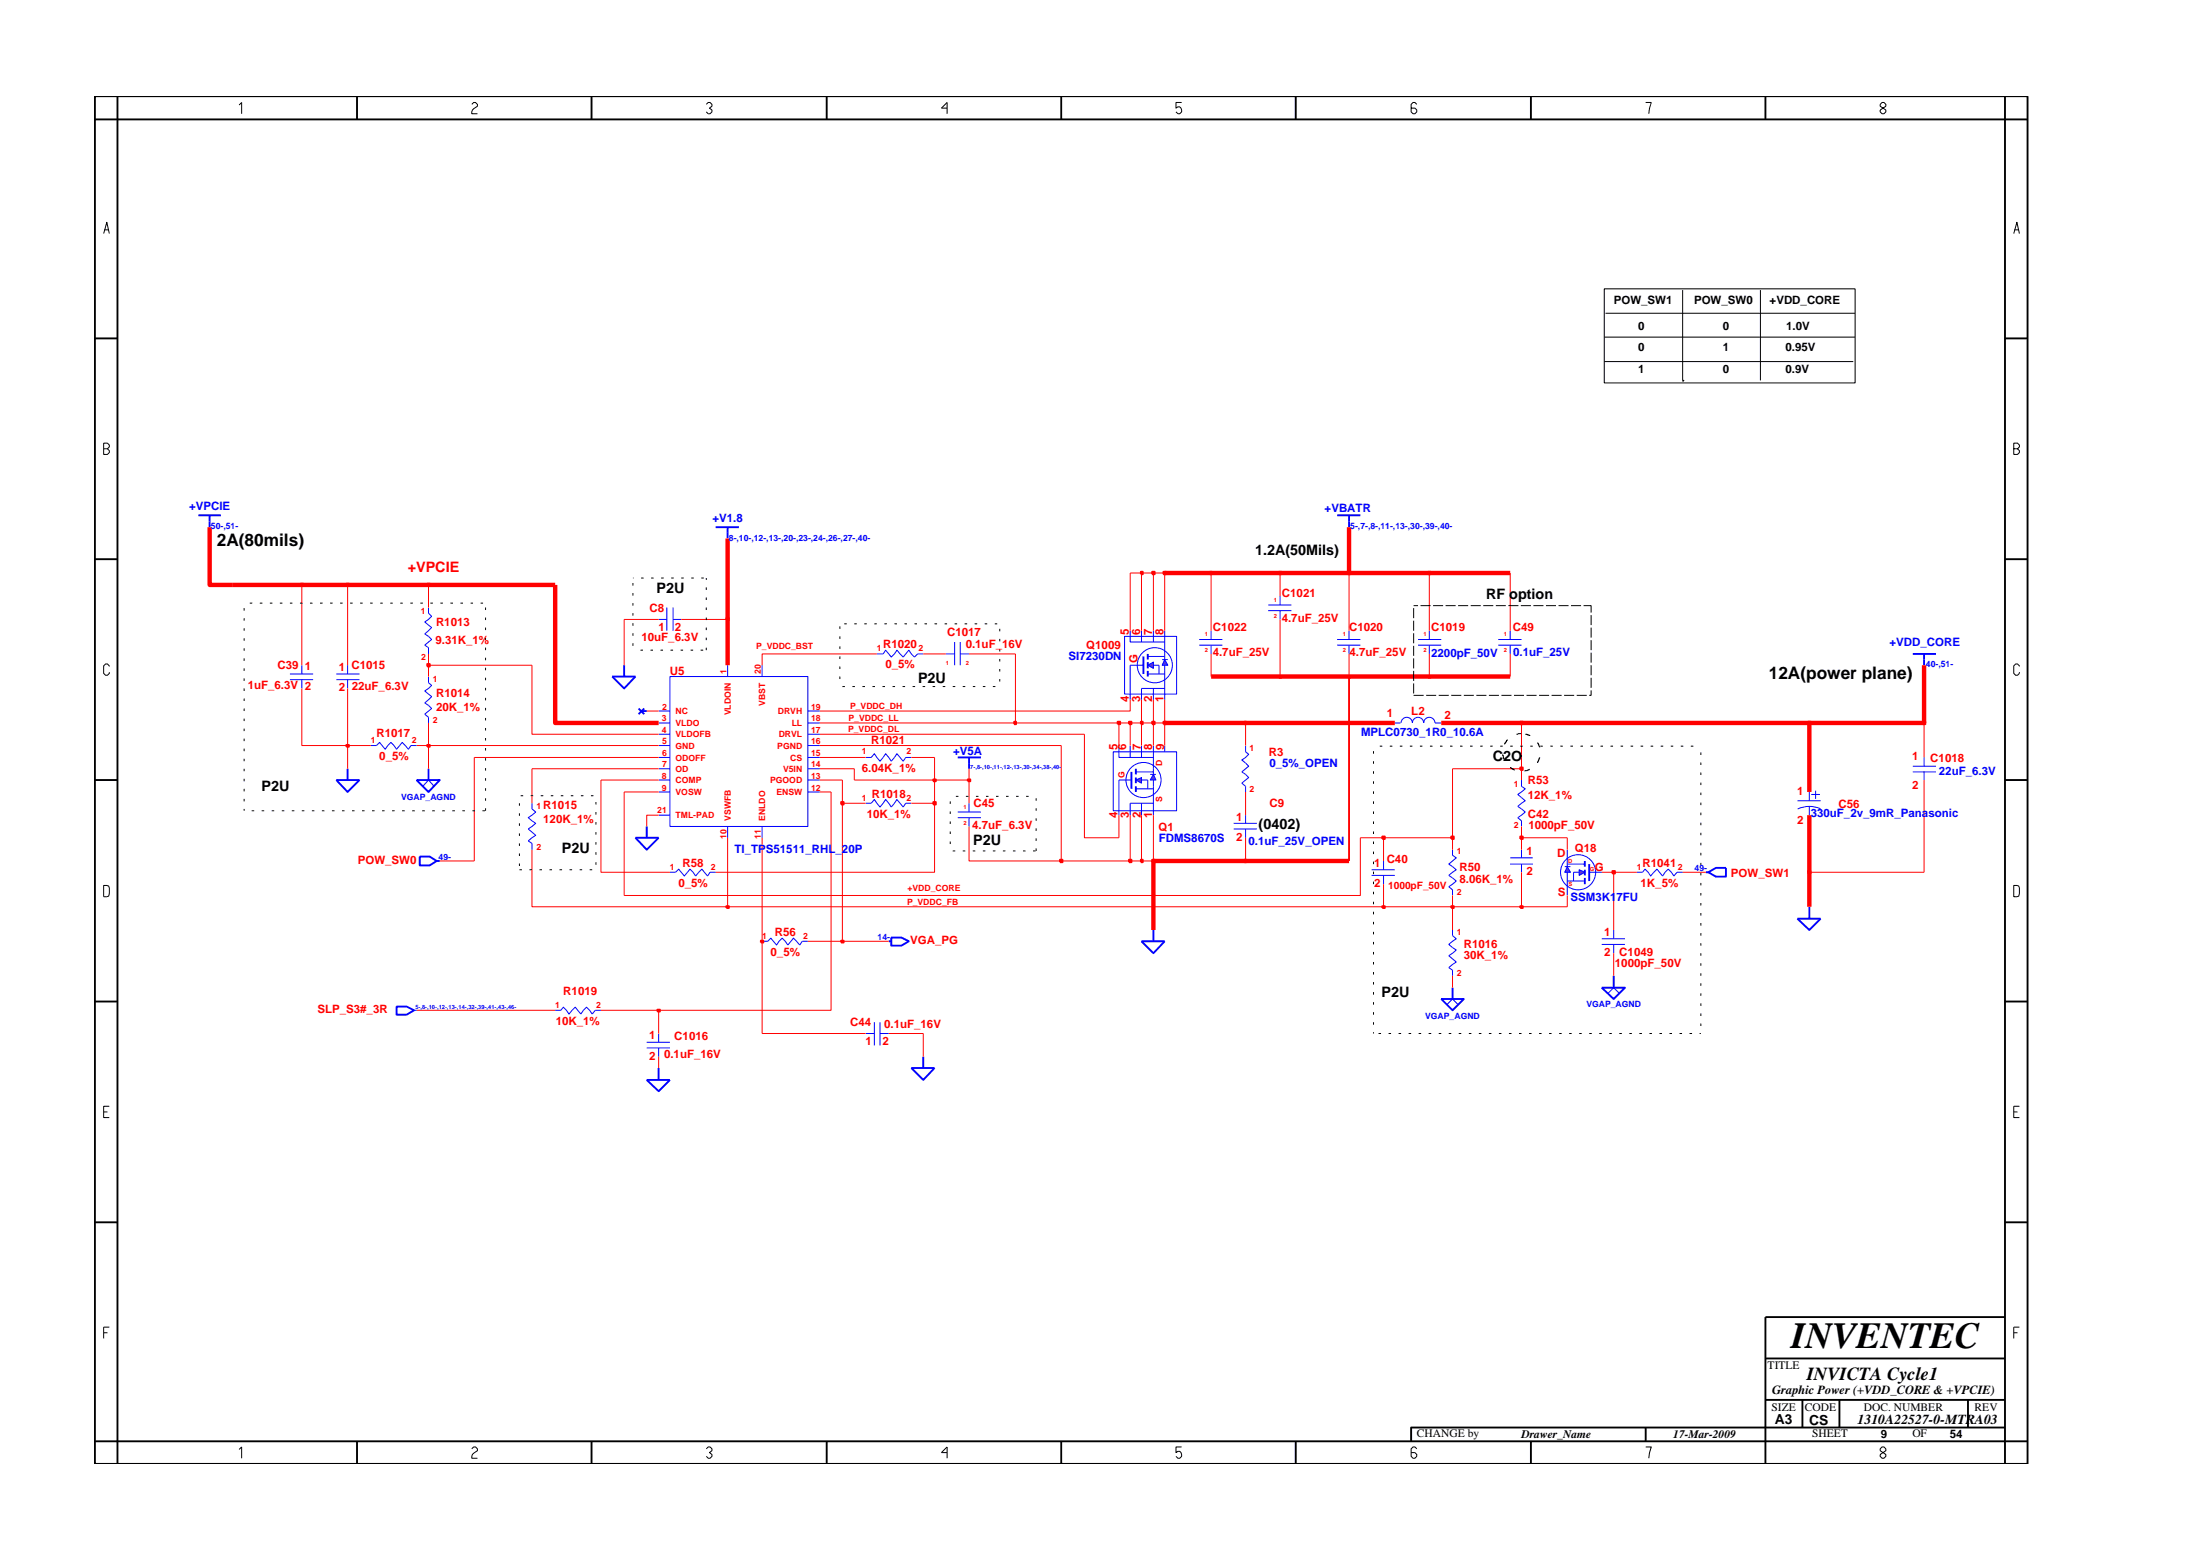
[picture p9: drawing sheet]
<svg xmlns="http://www.w3.org/2000/svg" width="297mm" height="210mm" viewBox="0 0 297 210" stroke-linecap="round" stroke-linejoin="round" font-family="sans-serif">
<g fill="none" stroke="#00f" stroke-width=".25">
<path d="M96.6 71.1h3.2M98.2 71.1v1.6M82.7 91.3h3.1l-1.5 1.6zM84.3 89.8v1.5M86.2 95.6l.8 .8M86.6 96h.7M87 95.6l-.8 .8M45.4 105.3h3.1l-1.6 1.6zM46.9 103.7v1.6M85.8 113.1h3.1l-1.6 1.6zM87.3 111.5v1.6M129.3 102.2h3.1"/>
<path d="M130.8 102.2v1.5M214.6 116.6v2.3M154.1 127h3.2l-1.6 1.6zM155.7 125.5v1.5M194.6 134.8h3l-1.5 1.5zM196.1 133.3v1.5"/>
</g>
<g fill="none" stroke="#00f" stroke-width=".14">
<path d="M39.1 91.7h3.2M39.1 91h3.2M40.8 89.8v1.2M40.8 91.7v1.2M45.4 91h3.1M45.4 91.7h3.1M46.9 89.8v1.2M46.9 91.7v1.2M188.3 97.6h.8M189.2 97.6a.76 .76 0 0 1 .7-.8 .76 .76 0 0 1 .8 .8 .76 .76 0 0 1 .8-.8 .76 .76 0 0 1 .7 .8 .76 .76 0 0 1 .8-.8 .76 .76 0 0 1 .7 .8h.9M50.1 100.6h.7l.5-.4 .7 .9 .8-.9 .7 .9 .8-.9 .8 .9 .4-.5h.7M71.8 108.4v.8l.5 .4-1 .7 1 .8-1 .8 1 .8-1 .8 .5 .3v.9"/>
<path d="M166.6 111.9h3.1M166.6 111.1h3.1M168.2 110v1.1M168.2 111.9v1.2M196.1 114.7v.7l.5 .4-1 .8 1 .8-1 .7 1 .8-1 .8 .5 .4v.7M203.9 115.8h3.1M203.9 116.6h3.1M205.4 105.3v.8l.5 .4-1 .7 1 .9-1 .7 1 .8-1 .7 .5 .5v.7M205.4 114.7v1.1M205.4 116.6v1.1M214.6 117.7h1.7M195.4 135.6l.7-.8 .8 .8"/>
</g>
<path d="M211.6 117l.4 .7h-.7z" fill="#3c3cc8"/>
<path d="M211.3 117h.7M211.6 117l.4 .7h-.7z" fill="none" stroke="#00f" stroke-width=".14"/>
<path d="M213.2 117.4l.8 .3-.8 .4z" fill="#3c3cc8"/>
<g fill="none" stroke="#00f" stroke-width=".14">
<path d="M88.9 97.6h1.6M88.9 96h1.6M88.9 99.1h1.6M90.5 91.3h18.6v20.2h-18.6zM98.2 89.8v1.5M102.9 89.8v1.5M109.1 97.6h1.6M109.1 96h1.6M109.1 99.1h1.6M152.6 89.8h1.8M180.5 87.1h3.2M180.5 86.3h3.2"/>
<path d="M182.1 85.1v1.2M182.1 87.1v1.2M88.9 100.6h1.6M88.9 103.7h1.6M88.9 106.9h1.6M88.9 102.2h1.6M88.9 105.3h1.6M88.9 110h1.6M98.2 111.5v1.6M102.9 111.5v1.6M109.1 100.6h1.6M109.1 103.7h1.6"/>
<path d="M109.1 106.9h1.6M109.1 102.2h1.6M109.1 105.3h1.6M116.9 108.4h.7l.5-.5 .7 1 .8-1 .7 1 .8-1 .8 1 .4-.5h.7M129.3 109.6h3.1M129.3 110.3h3.1M130.8 108.4v1.2M130.8 110.3v1.2M211.6 116.6h2.4M211.6 114.7v2.3M211.6 117.7v3.1M211.6 118.9h2.4"/>
<path d="M213.2 117.7h-.7v1.2M213.2 117.4l.8 .3-.8 .4zM221 117.7h.8l.3-.4 .8 .9 .8-.9 .8 .9 .7-.9 .8 .9 .4-.5h.8M242.7 108.1h3.1M244.3 106.9v1.2M244.3 108.8v1.2M244.5 107.2h1.2M245.1 106.7v1.1M245.8 109.1a3.7 3.7 0 0 0-3.1 .1M55.9 136.3h.3M88.9 139.5v1.2M116.9 139.5h1.2"/>
<path d="M118.1 138v3.1M118.8 139.5h1.2M118.8 138v3.1M216.3 127.5h3.1M216.3 126.7h3.1M217.1 134.1l.8-.8 .7 .8M217.9 125.5v1.2M217.9 127.5v1.1M87.3 141.4h3.2M87.3 140.7h3.2M88.9 141.4v1.2"/>
<circle cx="213.1" cy="117.7" r="2.37"/>
</g>
<g fill="none" stroke="#00f" stroke-width=".25">
<path d="M180.5 69.5h3.2M182.1 69.5v1.6M154.4 88.6v2.4M258.3 88.3h3.1M259.8 88.3v1.5M56.7 115.6h1.3l1 .6-1 .6h-1.3zM59 116.2h.4M214 116.2v.8M214 117.4v.7M214 118.5v.8M53.5 135.8h1.4l1 .5-1 .6h-1.4zM216.3 133.3h3.1l-1.5 1.5z"/>
<path d="M217.9 131.7v1.6M87.3 145.7h3.2l-1.6 1.6zM88.9 144.1v1.6M123 144.1h3.2l-1.5 1.6zM124.7 142.6v1.5"/>
</g>
<path d="M157.3 89l.4 .8h-.8z" fill="#3c3cc8"/>
<path d="M156.9 89h.8M157.3 89l.4 .8h-.8z" fill="none" stroke="#00f" stroke-width=".14"/>
<path d="M155 89.8l.7-.4v.8z" fill="#3c3cc8"/>
<g fill="none" stroke="#00f" stroke-width=".14">
<path d="M57.9 82v.7l.4 .5-1 .7 1 .8-1 .8 1 .8-1 .8 .6 .3v.9M127.7 88.3h1.2M128.9 86.6v3.2M129.7 88.3h1.1M129.7 86.6v3.2M151.8 85.9h7.1v7.8h-7.1zM152.6 89.8v4.6M152.6 85.1v1.5h4.7M154.1 85.1v1.5M155 89.8l.7-.4v.8zM155 91h2.3M155 88.6h2.3"/>
<path d="M155.7 89.8h.8v1.2M155.7 85.1v1.5M155.7 92.9v1.5M157.3 89.8v4.6M157.3 85.1v3.9M157.3 92.9h-3.2v1.5M161.9 87.1h3.1M161.9 86.3h3.1M163.5 85.1v1.2M163.5 87.1v1.2M171.2 82.4h3.2M171.2 81.6h3.2"/>
<path d="M172.8 80.5v1.1M172.8 82.4v1.2M57.1 106.1l.8-.8 .7 .8M90.5 117.7h.7l.4-.4 .8 .9 .8-.9 .7 .9 .9-.9 .7 .9 .4-.5h.7M116.9 102.2h.7l.5-.5 .7 1 .8-1 .7 1 .8-1 .8 1 .4-.5h.7M151.1 105.3h1.7M258.3 103.4h3.1M258.3 104.2h3.1M259.8 102.2v1.2M259.8 104.2v1.1M75 136.3h.7l.4-.4 .7 .9 .9-.9 .7 .9 .8-.9 .8 .9 .4-.5h.7M102.9 127h.8l.4-.4 .7 .9 .8-.9 .8 .9 .7-.9 .9 .9 .3-.5h.8"/>
<circle cx="155.9" cy="89.8" r="2.37"/>
</g>
<path d="M155 88.3v.7M155 89.4v.8M155 90.5v.8M56.2 105.3h3.2l-1.5 1.6zM57.9 103.7v1.6M152.8 104.2v2.3" fill="none" stroke="#00f" stroke-width=".25"/>
<path d="M155.7 104.5l.4 .8h-.8z" fill="#3c3cc8"/>
<path d="M155.3 104.5h.8M155.7 104.5l.4 .8h-.8z" fill="none" stroke="#00f" stroke-width=".14"/>
<path d="M153.4 105.3l.7-.4v.8z" fill="#3c3cc8"/>
<g fill="none" stroke="#00f" stroke-width=".14">
<path d="M57.9 91.3v.8l.4 .4-1 .7 1 .8-1 .9 1 .7-1 .8 .6 .4v.8M88.9 83.6h1.1M90 82v3.1M90.9 83.6h1.1M90.9 82v3.1M118.4 88.3h.8l.4-.6 .7 1 .8-1 .8 1 .8-1 .8 1 .4-.4h.8M191.5 86.3h3.1M191.5 87.1h3.1M193 85.1v1.2M193 87.1v1.2M202.3 87.1h3.1M202.3 86.3h3.1"/>
<path d="M203.9 85.1v1.2M203.9 87.1v1.2M150.3 101.5h8.6v7.9h-8.6zM151.1 105.3v4.7M151.1 100.6v1.6h4.6M152.6 100.6v1.6M153.4 105.3l.7-.4v.8zM153.4 106.5h2.3M153.4 104.2h2.3M154.1 105.3h.9v1.2M154.1 100.6v1.6M154.1 108.4v1.6"/>
<path d="M155.7 108.4h-3.1v1.6M155.7 100.6v3.9M155.7 105.3v4.7M157.3 100.6v.9M168.2 100.6v.9l.4 .3-.9 .8 .9 .8-.9 .8 .9 .7-.9 .8 .5 .4v.8M185.2 118.1h3.1M185.2 117.4h3.1M186.8 116.2v1.2M186.8 118.1v1.2M196.1 125.5v.8l.5 .4-1 .8 1 .7-1 .8 1 .8-1 .8 .5 .3v.8"/>
<circle cx="154.4" cy="105.3" r="2.37"/>
</g>
<path d="M26.8 69.5h3M28.3 69.5v1.6M153.4 103.7v.8M153.4 104.9v.8M153.4 106.1v.8M230.3 117.7h.4M230.7 117.7l1-.6h1.3v1.2h-1.3zM120 127h.3M120.3 126.5h1.4l1 .5-1 .6h-1.4zM242.7 124h3.1l-1.5 1.5zM244.3 122.4v1.6" fill="none" stroke="#00f" stroke-width=".25"/>
<path d="M56.2 136.3h18.8M81.1 136.3h7.8v3.2M102.9 127v12.5h14M120 139.5h4.7v3.1M88.9 142.6v1.5" fill="none" stroke="#f00" stroke-width=".14"/>
<path d="M88.8 136.3h.3v.2h-.3z" fill="#8e2323"/>
<path d="M88.8 136.3h.3v.2h-.3z" fill="none" stroke="#f00" stroke-width=".25"/>
<path d="M112.2 106.9v29.4h-23.3M196.1 131.7v1.6M217.9 128.6v3.1" fill="none" stroke="#f00" stroke-width=".14"/>
<path d="M102.7 126.9h.4v.3h-.4z" fill="#8e2323"/>
<path d="M102.7 126.9h.4v.3h-.4z" fill="none" stroke="#f00" stroke-width=".25"/>
<path d="M102.9 113.1v13.9M109.1 127h4.6" fill="none" stroke="#f00" stroke-width=".14"/>
<path d="M113.6 126.9h.3v.3h-.3z" fill="#8e2323"/>
<path d="M113.6 126.9h.3v.3h-.3z" fill="none" stroke="#f00" stroke-width=".25"/>
<path d="M71.8 114.7v7.7h26.4M113.7 108.4v18.6h6.3M217.9 117.7v7.8M196.1 122.4v3.1" fill="none" stroke="#f00" stroke-width=".14"/>
<path d="M155.7 116.2v9.3" fill="none" stroke="#f00" stroke-width=".59"/>
<path d="M98.1 122.3h.3v.2h-.3z" fill="#8e2323"/>
<path d="M98.1 122.3h.3v.2h-.3z" fill="none" stroke="#f00" stroke-width=".25"/>
<path d="M98.2 113.1v9.3h88.6" fill="none" stroke="#f00" stroke-width=".14"/>
<path d="M186.6 122.3h.4v.2h-.4z" fill="#8e2323"/>
<path d="M186.6 122.3h.4v.2h-.4z" fill="none" stroke="#f00" stroke-width=".25"/>
<path d="M186.8 119.3v3.1h9.3" fill="none" stroke="#f00" stroke-width=".14"/>
<path d="M195.9 122.3h.4v.2h-.4z" fill="#8e2323"/>
<path d="M195.9 122.3h.4v.2h-.4z" fill="none" stroke="#f00" stroke-width=".25"/>
<path d="M196.1 120.8v1.6h9.3" fill="none" stroke="#f00" stroke-width=".14"/>
<path d="M205.3 122.3h.3v.2h-.3z" fill="#8e2323"/>
<path d="M205.3 122.3h.3v.2h-.3z" fill="none" stroke="#f00" stroke-width=".25"/>
<path d="M81.1 105.3v12.4h9.4M84.3 106.9v13.9h99.4v-7.7M126.2 108.4v9.3h-29.6M205.4 117.7v4.7h6.2v-1.6M216.3 117.7h1.6" fill="none" stroke="#f00" stroke-width=".14"/>
<path d="M244.3 117.7v4.7" fill="none" stroke="#f00" stroke-width=".59"/>
<path d="M217.7 117.5h.3v.4h-.3z" fill="#8e2323"/>
<path d="M217.7 117.5h.3v.4h-.3z" fill="none" stroke="#f00" stroke-width=".25"/>
<path d="M217.9 117.7h3.1M227.2 117.7h3.1" fill="none" stroke="#f00" stroke-width=".14"/>
<path d="M244.1 117.5h.4v.4h-.4z" fill="#8e2323"/>
<path d="M244.1 117.5h.4v.4h-.4z" fill="none" stroke="#f00" stroke-width=".25"/>
<path d="M64 102.2v14h-4.6M130.8 111.5v4.7h12.5M259.8 105.3v12.4h-15.5" fill="none" stroke="#f00" stroke-width=".14"/>
<path d="M244.3 110v7.7" fill="none" stroke="#f00" stroke-width=".59"/>
<path d="M143.1 116h.4v.4h-.4z" fill="#8e2323"/>
<path d="M143.1 116h.4v.4h-.4z" fill="none" stroke="#f00" stroke-width=".25"/>
<path d="M143.3 100.6v15.6h9.3" fill="none" stroke="#f00" stroke-width=".14"/>
<path d="M152.4 116h.4v.4h-.4z" fill="#8e2323"/>
<path d="M152.4 116h.4v.4h-.4z" fill="none" stroke="#f00" stroke-width=".25"/>
<path d="M152.6 110v6.2h1.5" fill="none" stroke="#f00" stroke-width=".14"/>
<path d="M154 116h.3v.4h-.3z" fill="#8e2323"/>
<path d="M154 116h.3v.4h-.3z" fill="none" stroke="#f00" stroke-width=".25"/>
<path d="M154.1 110v6.2h1.6" fill="none" stroke="#f00" stroke-width=".14"/>
<path d="M155.6 116h.3v.4h-.3z" fill="#8e2323"/>
<path d="M155.6 116h.3v.4h-.3z" fill="none" stroke="#f00" stroke-width=".25"/>
<path d="M155.7 116.2h12.5" fill="none" stroke="#f00" stroke-width=".59"/>
<path d="M155.7 110v6.2" fill="none" stroke="#f00" stroke-width=".14"/>
<path d="M168 116h.3v.4h-.3z" fill="#8e2323"/>
<path d="M182.1 91.3v24.9M168 116h.3v.4h-.3z" fill="none" stroke="#f00" stroke-width=".25"/>
<path d="M146.4 99.1v14h4.7v-3.1M168.2 113.1v3.1M183.7 113.1h3.1v3.1M196.1 113.1v1.6M205.4 113.1v1.6M211.6 113.1v1.6" fill="none" stroke="#f00" stroke-width=".14"/>
<path d="M168.2 116.2h13.9" fill="none" stroke="#f00" stroke-width=".59"/>
<path d="M186.6 112.9h.4v.3h-.4z" fill="#8e2323"/>
<path d="M186.6 112.9h.4v.3h-.4z" fill="none" stroke="#f00" stroke-width=".25"/>
<path d="M186.8 113.1h9.3" fill="none" stroke="#f00" stroke-width=".14"/>
<path d="M195.9 112.9h.4v.3h-.4z" fill="#8e2323"/>
<path d="M195.9 112.9h.4v.3h-.4z" fill="none" stroke="#f00" stroke-width=".25"/>
<path d="M196.1 103.7v9.4" fill="none" stroke="#f00" stroke-width=".14"/>
<path d="M205.3 112.9h.3v.3h-.3z" fill="#8e2323"/>
<path d="M205.3 112.9h.3v.3h-.3z" fill="none" stroke="#f00" stroke-width=".25"/>
<path d="M71.8 103.7v4.7M88.9 110h-1.6v1.5M168.2 106.9v3.1M205.4 111.5v1.6h6.2" fill="none" stroke="#f00" stroke-width=".14"/>
<path d="M113.6 108.2h.3v.4h-.3z" fill="#8e2323"/>
<path d="M113.6 108.2h.3v.4h-.3z" fill="none" stroke="#f00" stroke-width=".25"/>
<path d="M113.7 105.3v3.1h3.2M123 108.4h3.2" fill="none" stroke="#f00" stroke-width=".14"/>
<path d="M126 108.2h.4v.4h-.4z" fill="#8e2323"/>
<path d="M126 108.2h.4v.4h-.4z" fill="none" stroke="#f00" stroke-width=".25"/>
<path d="M81.1 105.3h7.8M84.3 106.9h4.6M110.7 106.9h1.5M110.7 105.3h3M115.3 103.7v1.6h10.9v3.1M130.8 105.3v3.1" fill="none" stroke="#f00" stroke-width=".14"/>
<path d="M244.3 97.6v9.3" fill="none" stroke="#f00" stroke-width=".59"/>
<path d="M126 105.2h.4v.2h-.4z" fill="#8e2323"/>
<path d="M126 105.2h.4v.2h-.4z" fill="none" stroke="#f00" stroke-width=".25"/>
<path d="M126.2 102.2v3.1h4.6" fill="none" stroke="#f00" stroke-width=".14"/>
<path d="M130.7 105.2h.3v.2h-.3z" fill="#8e2323"/>
<path d="M130.7 105.2h.3v.2h-.3z" fill="none" stroke="#f00" stroke-width=".25"/>
<path d="M46.9 100.6v3.1M57.9 100.6v3.1M71.8 103.7h17.1M110.7 103.7h4.6M130.8 103.7v1.6M196.1 103.7h9.3v1.6" fill="none" stroke="#f00" stroke-width=".14"/>
<path d="M205.3 103.6h.3v.3h-.3z" fill="#8e2323"/>
<path d="M205.3 103.6h.3v.3h-.3z" fill="none" stroke="#f00" stroke-width=".25"/>
<path d="M40.8 92.9v7.7h6.1M205.4 97.6v6.1M259.8 97.6v4.6M64 102.2h24.9M110.7 102.2h6.2M123 102.2h3.2" fill="none" stroke="#f00" stroke-width=".14"/>
<path d="M46.8 100.5h.3v.3h-.3z" fill="#8e2323"/>
<path d="M46.8 100.5h.3v.3h-.3z" fill="none" stroke="#f00" stroke-width=".25"/>
<path d="M46.9 92.9v7.7h3.2M56.2 100.6h1.7" fill="none" stroke="#f00" stroke-width=".14"/>
<path d="M57.7 100.5h.3v.3h-.3z" fill="#8e2323"/>
<path d="M57.7 100.5h.3v.3h-.3z" fill="none" stroke="#f00" stroke-width=".25"/>
<path d="M57.9 97.6v3h31M71.8 89.8v9.3h17.1M110.7 99.1h35.7M110.7 97.6h26.4M151.1 97.6v3M152.6 97.6v3M154.1 97.6v3M155.7 97.6v3M157.3 97.6v3M168.2 97.6v3M110.7 100.6h32.6" fill="none" stroke="#f00" stroke-width=".14"/>
<path d="M75 78.9v18.7h13.9" fill="none" stroke="#f00" stroke-width=".59"/>
<path d="M136.9 97.4h.3v.3h-.3z" fill="#8e2323"/>
<path d="M136.9 97.4h.3v.3h-.3z" fill="none" stroke="#f00" stroke-width=".25"/>
<path d="M137.1 88.3v9.3h14" fill="none" stroke="#f00" stroke-width=".14"/>
<path d="M150.9 97.4h.3v.3h-.3z" fill="#8e2323"/>
<path d="M150.9 97.4h.3v.3h-.3z" fill="none" stroke="#f00" stroke-width=".25"/>
<path d="M151.1 97.6h1.5" fill="none" stroke="#f00" stroke-width=".14"/>
<path d="M152.4 97.4h.4v.3h-.4z" fill="#8e2323"/>
<path d="M152.4 97.4h.4v.3h-.4z" fill="none" stroke="#f00" stroke-width=".25"/>
<path d="M152.6 97.6h1.5" fill="none" stroke="#f00" stroke-width=".14"/>
<path d="M154 97.4h.3v.3h-.3z" fill="#8e2323"/>
<path d="M154 97.4h.3v.3h-.3z" fill="none" stroke="#f00" stroke-width=".25"/>
<path d="M154.1 94.4v3.2h1.6" fill="none" stroke="#f00" stroke-width=".14"/>
<path d="M155.6 97.4h.3v.3h-.3z" fill="#8e2323"/>
<path d="M155.6 97.4h.3v.3h-.3z" fill="none" stroke="#f00" stroke-width=".25"/>
<path d="M155.7 94.4v3.2h1.6" fill="none" stroke="#f00" stroke-width=".14"/>
<path d="M157.1 97.4h.3v.3h-.3z" fill="#8e2323"/>
<path d="M157.1 97.4h.3v.3h-.3z" fill="none" stroke="#f00" stroke-width=".25"/>
<path d="M157.3 94.4v3.2" fill="none" stroke="#f00" stroke-width=".14"/>
<path d="M157.3 97.6h10.9" fill="none" stroke="#f00" stroke-width=".59"/>
<path d="M168 97.4h.3v.3h-.3z" fill="#8e2323"/>
<path d="M168 97.4h.3v.3h-.3z" fill="none" stroke="#f00" stroke-width=".25"/>
<path d="M168.2 97.6h20.1M194.6 97.6h10.8" fill="none" stroke="#f00" stroke-width=".59"/>
<path d="M205.3 97.4h.3v.3h-.3z" fill="#8e2323"/>
<path d="M205.3 97.4h.3v.3h-.3z" fill="none" stroke="#f00" stroke-width=".25"/>
<path d="M205.4 97.6h38.9" fill="none" stroke="#f00" stroke-width=".59"/>
<path d="M244.1 97.4h.4v.3h-.4z" fill="#8e2323"/>
<path d="M244.1 97.4h.4v.3h-.4z" fill="none" stroke="#f00" stroke-width=".25"/>
<path d="M244.3 97.6h15.5" fill="none" stroke="#f00" stroke-width=".59"/>
<path d="M259.6 97.4h.4v.3h-.4z" fill="#8e2323"/>
<path d="M259.6 97.4h.4v.3h-.4z" fill="none" stroke="#f00" stroke-width=".25"/>
<path d="M163.5 91.3h9.3M259.8 89.8v7.8" fill="none" stroke="#f00" stroke-width=".59"/>
<path d="M57.9 89.8v1.5M87.3 96h1.6M152.6 94.4v1.6h-41.9M163.5 88.3v3" fill="none" stroke="#f00" stroke-width=".14"/>
<path d="M172.7 91.2h.3v.3h-.3z" fill="#8e2323"/>
<path d="M172.7 91.2h.3v.3h-.3z" fill="none" stroke="#f00" stroke-width=".25"/>
<path d="M172.8 83.6v7.7" fill="none" stroke="#f00" stroke-width=".14"/>
<path d="M172.8 91.3h9.3" fill="none" stroke="#f00" stroke-width=".59"/>
<path d="M182 91.2h.3v.3h-.3z" fill="#8e2323"/>
<path d="M182 91.2h.3v.3h-.3z" fill="none" stroke="#f00" stroke-width=".25"/>
<path d="M182.1 88.3v3" fill="none" stroke="#f00" stroke-width=".14"/>
<path d="M182.1 91.3h10.9" fill="none" stroke="#f00" stroke-width=".59"/>
<path d="M192.8 91.2h.4v.3h-.4z" fill="#8e2323"/>
<path d="M192.8 91.2h.4v.3h-.4z" fill="none" stroke="#f00" stroke-width=".25"/>
<path d="M193 91.3h10.9" fill="none" stroke="#f00" stroke-width=".59"/>
<path d="M40.8 78.9v10.9M46.9 78.9v10.9M193 88.3v3M203.9 88.3v3" fill="none" stroke="#f00" stroke-width=".14"/>
<path d="M57.7 89.6h.3v.3h-.3z" fill="#8e2323"/>
<path d="M57.7 89.6h.3v.3h-.3z" fill="none" stroke="#f00" stroke-width=".25"/>
<g fill="none" stroke="#f00" stroke-width=".14">
<path d="M152.6 77.3v7.8M154.1 77.3v7.8M155.7 77.3v7.8M157.3 77.3v7.8M163.5 77.3v7.8M182.1 77.3v7.8M193 77.3v7.8M203.9 77.3v7.8M57.9 88.3v1.5h13.9M88.9 83.6h-4.6v6.2M92 83.6h6.2M118.4 88.3h-15.5v1.5"/>
<path d="M124.7 88.3h3M130.8 88.3h6.3"/>
</g>
<path d="M98.2 83.6v6.2" fill="none" stroke="#f00" stroke-width=".59"/>
<path d="M98.1 83.4h.3v.3h-.3z" fill="#8e2323"/>
<path d="M98.1 83.4h.3v.3h-.3z" fill="none" stroke="#f00" stroke-width=".25"/>
<path d="M28.3 71.1v7.8h12.5M98.2 72.7v10.9" fill="none" stroke="#f00" stroke-width=".59"/>
<path d="M57.9 78.9v3.1M172.8 77.3v3.2" fill="none" stroke="#f00" stroke-width=".14"/>
<path d="M40.6 78.8h.3v.2h-.3z" fill="#8e2323"/>
<path d="M40.6 78.8h.3v.2h-.3z" fill="none" stroke="#f00" stroke-width=".25"/>
<path d="M40.8 78.9h6.1" fill="none" stroke="#f00" stroke-width=".59"/>
<path d="M46.8 78.8h.3v.2h-.3z" fill="#8e2323"/>
<path d="M46.8 78.8h.3v.2h-.3z" fill="none" stroke="#f00" stroke-width=".25"/>
<path d="M46.9 78.9h11" fill="none" stroke="#f00" stroke-width=".59"/>
<path d="M57.7 78.8h.3v.2h-.3z" fill="#8e2323"/>
<path d="M57.7 78.8h.3v.2h-.3z" fill="none" stroke="#f00" stroke-width=".25"/>
<path d="M57.9 78.9h17.1" fill="none" stroke="#f00" stroke-width=".59"/>
<path d="M152.6 77.3h1.5" fill="none" stroke="#f00" stroke-width=".14"/>
<path d="M154 77.2h.3v.3h-.3z" fill="#8e2323"/>
<path d="M154 77.2h.3v.3h-.3z" fill="none" stroke="#f00" stroke-width=".25"/>
<path d="M154.1 77.3h1.6" fill="none" stroke="#f00" stroke-width=".14"/>
<path d="M155.6 77.2h.3v.3h-.3z" fill="#8e2323"/>
<path d="M155.6 77.2h.3v.3h-.3z" fill="none" stroke="#f00" stroke-width=".25"/>
<path d="M155.7 77.3h1.6" fill="none" stroke="#f00" stroke-width=".14"/>
<path d="M157.1 77.2h.3v.3h-.3z" fill="#8e2323"/>
<path d="M157.1 77.2h.3v.3h-.3z" fill="none" stroke="#f00" stroke-width=".25"/>
<path d="M157.3 77.3h6.2" fill="none" stroke="#f00" stroke-width=".59"/>
<path d="M163.4 77.2h.2v.3h-.2z" fill="#8e2323"/>
<path d="M163.4 77.2h.2v.3h-.2z" fill="none" stroke="#f00" stroke-width=".25"/>
<path d="M163.5 77.3h9.3" fill="none" stroke="#f00" stroke-width=".59"/>
<path d="M172.7 77.2h.3v.3h-.3z" fill="#8e2323"/>
<path d="M172.7 77.2h.3v.3h-.3z" fill="none" stroke="#f00" stroke-width=".25"/>
<path d="M172.8 77.3h9.3" fill="none" stroke="#f00" stroke-width=".59"/>
<path d="M182 77.2h.3v.3h-.3z" fill="#8e2323"/>
<path d="M182 77.2h.3v.3h-.3z" fill="none" stroke="#f00" stroke-width=".25"/>
<path d="M182.1 71.1v6.2h10.9" fill="none" stroke="#f00" stroke-width=".59"/>
<path d="M192.8 77.2h.4v.3h-.4z" fill="#8e2323"/>
<path d="M192.8 77.2h.4v.3h-.4z" fill="none" stroke="#f00" stroke-width=".25"/>
<path d="M193 77.3h10.9" fill="none" stroke="#f00" stroke-width=".59"/>
<g fill="none" stroke="#000" stroke-width=".25">
<path d="M12.8 13h261v184.6h-261zM12.8 16.1h261M15.9 13v184.6M48.2 13v3.1M79.9 13v3.1M111.6 13v3.1M143.3 13v3.1M174.9 13v3.1M206.7 13v3.1M238.4 13v3.1M270.7 13v184.6M12.8 45.7h3.1"/>
<path d="M270.7 45.7h3.1M12.8 75.5h3.1M270.7 75.5h3.1M12.8 105.3h3.1M270.7 105.3h3.1M12.8 135.2h3.1M270.7 135.2h3.1M12.8 165h3.1M270.7 177.7h-32.3v19.9M270.7 165h3.1M48.2 194.5v3.1M79.9 194.5v3.1"/>
<path d="M111.6 194.5v3.1M143.3 194.5v3.1M174.9 194.5v3.1M206.7 194.5v3.1M222.2 192.6v1.9M238.4 183.3h32.3M238.4 188.9h32.3M243.4 188.9v3.7M248.4 188.9v3.7M265.7 188.9v3.7M270.7 192.6h-80.2v1.9M273.8 194.5h-261"/>
</g>
<g fill="none" stroke="#000" stroke-width=".14">
<path d="M32.3 14.2l.3-.4v1.6M63.7 14.1l.3-.3h.2l.3 .3v.2l-.5 .4-.3 .4v.3h.8M95.4 14.1l.2-.3h.3l.2 .3v.2l-.3 .3 .3 .2v.3l-.2 .3h-.3l-.2-.3M127.9 14.6h-.8l.8-.8v1.6M159.5 13.8h-.7v.8l.2-.2a.5 .5 0 0 1 .5 .7l-.2 .3h-.3l-.2-.3M191.3 14.1l-.3-.3h-.2l-.3 .3v1l.3 .3h.2l.3-.3v-.3l-.3-.2h-.5M222.2 13.8h.8l-.4 1.6M254.1 13.8l-.2 .3v.2l.7 .5v.3l-.2 .3h-.3l-.2-.3v-.3l.7-.5v-.2l-.2-.3zM14 31.5l.4-1.5 .4 1.5M14.1 31h.6M216.6 39h33.9v12.7h-33.9zM227.2 39.1v12.2h.2l-.2 .2"/>
<path d="M237.7 39.1v12.2M271.9 31.5l.4-1.5 .4 1.5M272 31h.6M14 59.8h.5l.3 .3v.2l-.3 .3 .3 .2v.3l-.3 .2h-.5zM216.6 45.5h33.9M216.6 48.8h33.6M216.8 42.3h33.7M14 60.6h.5M85.5 78h.1M85.5 78.7v.3M86.6 78h.3M87.9 78h.4"/>
<path d="M89.3 78h.3M90.6 78h.4M92 78h.3M93.3 78h.4M94.7 78h.3M95.4 78v.3M95.4 79.3v.3M271.9 60.6h.5l.3-.3v-.2l-.3-.3h-.5v1.5h.5l.3-.2v-.3l-.3-.2M14.8 89.9l-.3-.3h-.2l-.3 .3v1l.3 .2h.2l.3-.2v-.2M33 82.1v.3M33 83.4v.4M33 84.8v.3"/>
<path d="M33 86.1v.4M33 87.5v.3M33 88.8v.4M33 90.2v.3M33 91.6v.3M33 92.9v.3M33 94.3v.3M33 95.6v.4M33 97v.3M33 98.3v.4M33 99.7v.3M33.7 81.4h.4"/>
<path d="M35.1 81.4h.3M36.4 81.4h.4M37.8 81.4h.3M39.1 81.4h.4M40.5 81.4h.3M41.9 81.4h.3M43.2 81.4h.3M44.6 81.4h.3M45.9 81.4h.4M47.3 81.4h.3M48.6 81.4h.4M50 81.4h.3"/>
<path d="M51.3 81.4h.4M52.7 81.4h.3M54 81.4h.4M55.4 81.4h.3M56.8 81.4h.3M58.1 81.4h.3M59.5 81.4h.3M60.8 81.4h.4M62.2 81.4h.3M63.5 81.4h.4M64.9 81.4h.3M65.6 82v.3"/>
<path d="M65.6 83.3v.4M65.6 84.7v.3M65.6 86v.4M65.6 87.4v.3M65.6 88.8v.3M65.6 90.1v.4M65.6 91.5v.3M65.6 92.8v.4M65.6 94.2v.3M65.6 95.5v.4M65.6 96.9v.3M65.6 98.2v.4"/>
<path d="M65.6 99.6v.3M85.5 80v.4M85.5 81.4v.3M85.5 82.7v.4M85.5 84.1v.3M85.5 85.5v.3M85.5 86.8v.4M86.5 87.7h.3M87.8 87.7h.4M89.2 87.7h.3M90.5 87.7h.4M91.9 87.7h.3"/>
<path d="M93.2 87.7h.4M94.6 87.7h.3M95.4 80.6v.4M95.4 82v.3M95.4 83.3v.4M95.4 84.7v.3M95.4 86v.4M95.4 87.4v.3M113.4 84.5v.4M113.4 85.9v.3M113.4 87.2v.4M113.4 88.6v.3"/>
<path d="M113.4 89.9v.4M113.4 91.3v.3M113.7 92.7h.4M114 84.2h.3M115.1 92.7h.3M115.3 84.2h.4M116.4 92.7h.4M116.7 84.2h.3M117.8 92.7h.3M118.1 84.2h.3M119.2 92.7h.3M119.4 84.2h.3"/>
<path d="M120.5 92.7h.3M120.8 84.2h.3M121.9 92.7h.3M122.1 84.2h.4M123.2 92.7h.4M123.5 84.2h.3M124.6 92.7h.3M124.8 84.2h.4M125.9 92.7h.4M126.2 84.2h.3M127.3 92.7h.3M127.5 84.2h.4"/>
<path d="M128.6 92.7h.4M128.9 84.2h.3M130 92.7h.3M130.2 84.2h.4M131.3 92.7h.4M131.6 84.2h.3M132.7 92.7h.3M133 84.2h.3M134.1 92.7h.3M134.3 84.2h.3M135 84.9v.3M135 86.2v.4"/>
<path d="M135 87.6v.3M135 88.9v.4M135 90.3v.3M135 91.6v.4M190.9 93.8h1.3M190.9 81.7h.6M190.9 82.1v1.3M190.9 83.8v1.3M190.9 85.5v1.3M190.9 87.2v1.3M190.9 88.8v1.4M190.9 90.5v1.4"/>
<path d="M190.9 92.2v1.4M191.8 81.7h1.4M192.6 93.8h1.3M193.5 81.7h1.3M194.3 93.8h1.3M195.2 81.7h1.3M195.9 93.8h1.4M196.9 81.7h1.3M197.6 93.8h1.4M198.6 81.7h1.3M199.3 93.8h1.4M200.3 81.7h1.3"/>
<path d="M201 93.8h1.4M202 81.7h1.3M202.7 93.8h1.4M203.6 99.9h-.2v.2l-.2 .1-.1 .2M203.7 81.7h1.3M204.4 93.8h1.4M205.3 81.7h1.4M205.4 99l-.6 .1M205.9 99.1l.7 .2M206.1 93.8h1.4M207 81.7h1.4M207.8 93.8h1.4"/>
<path d="M208.7 81.7h1.4M209.5 93.8h1.3M210.4 81.7h1.4M211.2 93.8h1.3M212.1 81.7h1.4M212.9 93.8h1.3M213.8 81.7h1v1M214.8 93.2v.6h-.2M214.8 83v1.4M214.8 84.7v1.3M214.8 86.4v1.3M214.8 88.1v1.3"/>
<path d="M214.8 89.8v1.3M214.8 91.5v1.3M272.7 89.9l-.3-.3h-.3l-.2 .3v1l.2 .2h.3l.3-.2v-.2M14 119.5l.7 .1 .1 .2-.1 1.1-.7 .1zM33 101v.4M33 102.4v.3M33 103.7v.4M33 105.1v.3M33 106.5v.3M33 107.8v.3M33 109.2v.2M34 109.4h.3"/>
<path d="M35.3 109.4h.4M36.7 109.4h.3M38 109.4h.4M39.4 109.4h.3M40.8 109.4h.3M42.1 109.4h.3M43.5 109.4h.3M44.8 109.4h.4M46.2 109.4h.3M47.5 109.4h.4M48.9 109.4h.3M50.2 109.4h.4"/>
<path d="M51.6 109.4h.3M52.9 109.4h.4M54.3 109.4h.3M55.7 109.4h.3M57 109.4h.3M58.4 109.4h.3M59.7 109.4h.4M61.1 109.4h.3M62.4 109.4h.4M63.8 109.4h.3M65.1 109.4h.4M65.6 101v.3"/>
<path d="M65.6 102.3v.3M65.6 103.7v.3M65.6 105v.4M65.6 106.4v.3M65.6 107.7v.4M65.6 109.1v.3M70.1 117.4h.4M70.1 108.4v.3M70.1 109.8v.3M70.1 111.1v.3M70.1 112.5v.3M70.1 113.8v.4"/>
<path d="M70.1 115.2v.3M70.1 116.5v.4M70.3 107.4h.3M71.5 117.4h.3M71.7 107.4h.3M72.8 117.4h.4M73 107.4h.3M74.2 117.4h.3M74.4 107.4h.3M75.6 117.4h.3M75.7 107.4h.4M76.9 117.4h.3"/>
<path d="M77.1 107.4h.3M78.3 117.4h.3M78.4 107.4h.4M79.6 117.4h.4M79.8 107.4h.3M80.5 108.2v.4M80.5 109.6v.3M80.5 110.9v.4M80.5 112.3v.3M80.5 113.7v.3M80.5 115v.3M80.5 116.4v.3"/>
<path d="M128.3 108.1v.4M128.3 109.5v.3M128.3 110.9v.3M128.3 112.2v.4M128.3 113.6v.3M128.6 114.8h.4M129.1 107.5h.3M130 114.8h.3M130.4 107.5h.4M131.3 114.8h.4M131.8 107.5h.3M132.7 114.8h.3"/>
<path d="M133.1 107.5h.4M134.1 114.8h.3M134.5 107.5h.3M135.4 114.8h.3M135.8 107.5h.4M136.8 114.8h.3M137.2 107.5h.3M138.1 114.8h.4M138.5 107.5h.4M139.5 114.8h.3M139.9 107.7v.4M139.9 109.1v.3"/>
<path d="M139.9 110.4v.4M139.9 111.8v.3M139.9 113.1v.4M139.9 114.5v.3M185.4 101.4v.3M185.4 102.7v.4M185.4 104.1v.3M185.4 105.4v.4M185.4 106.8v.3M185.4 108.1v.4M185.4 109.5v.3M185.4 110.9v.3"/>
<path d="M185.4 112.2v.4M185.4 113.6v.3M185.4 114.9v.4M185.4 116.3v.3M185.4 117.6v.4M185.4 119v.3M186.3 100.7h.3M187.6 100.7h.4M189 100.7h.3M190.4 100.7h.3M191.7 100.7h.4M193.1 100.7h.3"/>
<path d="M194.4 100.7h.4M195.8 100.7h.3M197.1 100.7h.4M198.5 100.7h.3M199.8 100.7h.4M201.2 100.7h.3M202.6 100.7h.3M202.9 101.8l.2 .7M203.9 103.6l.6 .3M203.9 100.7h.3M205.3 100.7h.3M206.5 103.8l-.6 .3"/>
<path d="M206.6 100.7h.4M207.6 100.2l.3 .7M207.9 102.2l-.1 .4h-.1l-.1 .3h-.1M208 100.7h.3M209.3 100.7h.4M210.7 100.7h.3M212 100.7h.4M213.4 100.7h.3M214.7 100.7h.4M216.1 100.7h.3M217.5 100.7h.3M218.8 100.7h.3"/>
<path d="M220.2 100.7h.3M221.5 100.7h.4M222.9 100.7h.3M224.2 100.7h.4M225.6 100.7h.3M226.9 100.7h.4M228.3 100.7h.3M229.6 117.8v.3M229.6 119.2v.3M229.6 101.5v.4M229.6 102.9v.3M229.6 104.3v.3"/>
<path d="M229.6 105.6v.3M229.6 107v.3M229.6 108.3v.4M229.6 109.7v.3M229.6 111v.4M229.6 112.4v.3M229.6 113.7v.4M229.6 115.1v.3M229.6 116.4v.4M271.9 119.5l.7 .1 .1 .2-.1 1.1-.7 .1zM185.4 120.3v.4M185.4 121.7v.3"/>
<path d="M185.4 123v.4M185.4 124.4v.3M185.4 125.8v.3M185.4 127.1v.4M185.4 128.5v.3M185.4 129.8v.4M185.4 131.2v.3M185.4 132.5v.4M185.4 133.9v.3M185.4 135.2v.4M185.4 136.6v.3M185.4 138v.3"/>
<path d="M185.4 139.3v.2M186.1 139.5h.4M187.5 139.5h.3M188.8 139.5h.4M190.2 139.5h.3M191.5 139.5h.4M192.9 139.5h.3M194.3 139.5h.3M195.6 139.5h.3M197 139.5h.3M198.3 139.5h.4M199.7 139.5h.3"/>
<path d="M201 139.5h.4M202.4 139.5h.3M203.7 139.5h.4M205.1 139.5h.3M206.4 139.5h.4M207.8 139.5h.3M209.2 139.5h.3M210.5 139.5h.3M211.9 139.5h.3M213.2 139.5h.4M214.6 139.5h.3M215.9 139.5h.4"/>
<path d="M217.3 139.5h.3M218.6 139.5h.4M220 139.5h.3M221.3 139.5h.4M222.7 139.5h.3M224.1 139.5h.3M225.4 139.5h.3M226.8 139.5h.3M228.1 139.5h.4M229.5 139.5h.1M229.6 120.5v.3M229.6 121.9v.3"/>
<path d="M229.6 123.2v.4M229.6 124.6v.3M229.6 125.9v.4M229.6 127.3v.3M229.6 128.6v.4M229.6 130v.3M229.6 131.3v.4M229.6 132.7v.3M229.6 134.1v.3M229.6 135.4v.3M229.6 136.8v.3M229.6 138.1v.4"/>
<path d="M14 150.1h.5M14.8 149.3h-.8v1.5h.8M271.9 150.1h.5M272.7 149.3h-.8v1.5h.8M14 179.9h.5M14.8 179.1h-.8v1.5M271.9 179.9h.5M272.7 179.1h-.8v1.5M32.3 195.6l.3-.3v1.5M63.7 195.5l.3-.2h.2l.3 .2v.3l-.5 .3-.3 .4v.3h.8M95.4 195.5l.2-.2h.3l.2 .2v.3l-.3 .2 .3 .3v.2l-.2 .3h-.3l-.2-.3M127.9 196h-.8l.8-.7v1.5"/>
<path d="M159.5 195.3h-.7v.7l.2-.1a.5 .5 0 0 1 .5 .6l-.2 .3h-.3l-.2-.3M191.3 195.5l-.3-.2h-.2l-.3 .2v1l.3 .3h.2l.3-.3v-.2l-.3-.3h-.5M222.2 195.3h.8l-.4 1.5M254.1 195.3l-.2 .2v.3l.7 .5v.2l-.2 .3h-.3l-.2-.3v-.2l.7-.5v-.3l-.2-.2z"/>
</g>
<text font-size="5" x="241.8" y="182">INVENTEC</text>
<text font-size="2.5" x="244" y="186.3">INVICTA Cycle1</text>
<g font-size="2.3">
<text x="29.3" y="73.7">2A(80mils)</text>
<text x="238.8" y="91.6">12A(power plane)</text>
</g>
<text font-size="1.9" fill="#f00" x="55.1" y="77.2">+VPCIE</text>
<g font-size="1.9">
<text x="169.5" y="74.8">1.2A(50Mils)</text>
<text x="88.6" y="80.1">P2U</text>
<text x="200.6" y="80.8">RF option</text>
<text x="124" y="92.2">P2U</text>
<text x="35.3" y="106.8">P2U</text>
<text x="201.6" y="102.7">C2O</text>
<text x="169.9" y="111.8">(0402)</text>
<text x="75.9" y="115.1">P2U</text>
<text x="131.4" y="114">P2U</text>
<text x="186.5" y="134.6">P2U</text>
<text x="239.6" y="192.2">A3</text>
<text x="244.3" y="192.3">CS</text>
<text x="250.8" y="192.2">1310A22527-0-MTRA03</text>
</g>
<text font-size="1.7" x="239.3" y="188.1">Graphic Power (+VDD_CORE &amp; +VPCIE)</text>
<g font-size="1.6">
<text x="217.9" y="41.1">POW_SW1</text>
<text x="228.7" y="41.1">POW_SW0</text>
<text x="238.9" y="41.1">+VDD_CORE</text>
<text x="221.2" y="47.4">0</text>
<text x="221.2" y="44.6">0</text>
<text x="232.6" y="47.4">1</text>
<text x="232.6" y="44.6">0</text>
<text x="241.1" y="47.4">0.95V</text>
<text x="241.2" y="44.6">1.0V</text>
<text x="221.2" y="50.4">1</text>
<text x="232.6" y="50.4">0</text>
<text x="241.1" y="50.4">0.9V</text>
<text x="238.7" y="184.8">TITLE</text>
<text x="239.2" y="190.4">SIZE</text>
<text x="243.7" y="190.4">CODE</text>
<text x="251.6" y="190.4">DOC. NUMBER</text>
<text x="266.6" y="190.4">REV</text>
<text x="191.3" y="193.9">CHANGE by</text>
<text x="205.4" y="194.1">Drawer_Name</text>
<text x="225.9" y="194.1">17-Mar-2009</text>
<text x="244.7" y="193.9">SHEET</text>
<text x="253.9" y="194.1">9</text>
<text x="258.2" y="193.9">OF</text>
<text x="263.3" y="194.1">54</text>
</g>
<g font-size="1.6" fill="#00f">
<text x="25.5" y="68.8">+VPCIE</text>
<text x="96.2" y="70.4">+V1.8</text>
<text x="178.8" y="69">+VBATR</text>
<text x="144.3" y="89.1">SI7230DN</text>
<text x="193.2" y="88.7">2200pF_50V</text>
<text x="204.3" y="88.6">0.1uF_25V</text>
<text x="255.1" y="87.2">+VDD_CORE</text>
<text x="128.7" y="101.9">+V5A</text>
<text x="183.8" y="99.3">MPLC0730_1R0_10.6A</text>
<text x="171.4" y="103.6">0_5%_OPEN</text>
<text x="261.8" y="104.7">22uF_6.3V</text>
<text x="156.4" y="113.7">FDMS8670S</text>
<text x="244.5" y="110.2">330uF_2v_9mR_Panasonic</text>
<text x="99.2" y="115.2">TI_TPS51511_RHL_20P</text>
<text x="168.6" y="114.1">0.1uF_25V_OPEN</text>
<text x="212" y="121.5">SSM3K17FU</text>
</g>
<g font-size="1.6" fill="#f00">
<text x="87.7" y="82.6">C8</text>
<text x="173.1" y="84">4.7uF_25V</text>
<text x="173.1" y="80.5">C1021</text>
<text x="58.8" y="87">9.31K_1%</text>
<text x="58.9" y="84.5">R1013</text>
<text x="86.6" y="86.5">10uF_6.3V</text>
<text x="88.9" y="85.1">1</text>
<text x="91.1" y="85.1">2</text>
<text x="119.2" y="87.4">R1020</text>
<text x="127.9" y="85.9">C1017</text>
<text x="130.4" y="87.5">0.1uF_16V</text>
<text x="146.7" y="87.6">Q1009</text>
<text x="152.4" y="85.7" transform="rotate(-90 152.4 85.7)">5</text>
<text x="153.6" y="89.5" transform="rotate(-90 153.6 89.5)">G</text>
<text x="154" y="85.7" transform="rotate(-90 154 85.7)">6</text>
<text x="155.6" y="85.7" transform="rotate(-90 155.6 85.7)">7</text>
<text x="157.1" y="85.7" transform="rotate(-90 157.1 85.7)">8</text>
<text x="163.7" y="88.6">4.7uF_25V</text>
<text x="163.8" y="85.1">C1022</text>
<text x="182.1" y="85.1">C1020</text>
<text x="182.2" y="88.6">4.7uF_25V</text>
<text x="193.2" y="85.2">C1019</text>
<text x="204.2" y="85.1">C49</text>
<text x="33.4" y="93">1uF_6.3V</text>
<text x="37.5" y="90.3">C39</text>
<text x="41.2" y="90.5">1</text>
<text x="41.2" y="93.1">2</text>
<text x="45.7" y="90.5">1 C1015</text>
<text x="45.7" y="93.3">2</text>
<text x="47.5" y="93.1">22uF_6.3V</text>
<text x="58.9" y="96">20K_1%</text>
<text x="58.9" y="94">R1014</text>
<text x="90.5" y="91.1">U5</text>
<text x="119.5" y="90.2">0_5%</text>
<text x="152.4" y="94.7" transform="rotate(-90 152.4 94.7)">4</text>
<text x="154" y="94.7" transform="rotate(-90 154 94.7)">3</text>
<text x="155.6" y="94.7" transform="rotate(-90 155.6 94.7)">2</text>
<text x="157.1" y="94.7" transform="rotate(-90 157.1 94.7)">1</text>
<text x="50.8" y="99.5">R1017</text>
<text x="117.6" y="100.4">R1021</text>
<text x="150.9" y="101.2" transform="rotate(-90 150.9 101.2)">5</text>
<text x="152" y="101.2" transform="rotate(-90 152 101.2)">6</text>
<text x="154" y="101.2" transform="rotate(-90 154 101.2)">7</text>
<text x="155.6" y="101.2" transform="rotate(-90 155.6 101.2)">8</text>
<text x="157.2" y="101.2" transform="rotate(-90 157.2 101.2)">9</text>
<text x="187.2" y="96.8">1</text>
<text x="190.6" y="96.5">L2</text>
<text x="195" y="97">2</text>
<text x="51.2" y="102.6">0_5%</text>
<text x="116.4" y="104.2">6.04K_1%</text>
<text x="117.7" y="107.6">R1018</text>
<text x="171.3" y="102.1">R3</text>
<text x="206.3" y="105.9">R53</text>
<text x="206.3" y="107.8">12K_1%</text>
<text x="242.7" y="107.3">1</text>
<text x="258.2" y="102.6">1</text>
<text x="258.2" y="106.4">2</text>
<text x="260.6" y="102.9">C1018</text>
<text x="73.3" y="111.1">120K_1%</text>
<text x="73.3" y="109.2">R1015</text>
<text x="117" y="110.3">10K_1%</text>
<text x="131.3" y="111.8">4.7uF_6.3V</text>
<text x="131.4" y="108.9">C45</text>
<text x="150.9" y="110.3" transform="rotate(-90 150.9 110.3)">4</text>
<text x="152.4" y="110.3" transform="rotate(-90 152.4 110.3)">3</text>
<text x="154" y="110.3" transform="rotate(-90 154 110.3)">2</text>
<text x="155.6" y="110.3" transform="rotate(-90 155.6 110.3)">1</text>
<text x="156.4" y="112.1">Q1</text>
<text x="166.9" y="110.8">1</text>
<text x="166.9" y="113.5">2</text>
<text x="171.4" y="108.9">C9</text>
<text x="206.3" y="110.4">C42</text>
<text x="206.4" y="111.8">1000pF_50V</text>
<text x="242.7" y="111.2">2</text>
<text x="248.2" y="109.1">C56</text>
<text x="48.3" y="116.6">POW_SW0</text>
<text x="91.6" y="119.7">0_5%</text>
<text x="92.2" y="117">R58</text>
<text x="185.5" y="117">1</text>
<text x="185.5" y="119.6">2</text>
<text x="187.2" y="116.5">C40</text>
<text x="197" y="119.2">8.06K_1%</text>
<text x="197" y="117.5">R50</text>
<text x="206.1" y="118.1">2</text>
<text x="206.1" y="115.4">1</text>
<text x="210.2" y="115.7">D</text>
<text x="212.6" y="115">Q18</text>
<text x="215.3" y="117.5">G</text>
<text x="221.5" y="119.7">1K_5%</text>
<text x="221.8" y="117">R1041</text>
<text x="233.7" y="118.3">POW_SW1</text>
<text x="210.3" y="120.9">S</text>
<text x="104" y="129">0_5%</text>
<text x="104.6" y="126.3">R56</text>
<text x="122.9" y="127.4">VGA_PG</text>
<text x="197.6" y="129.4">30K_1%</text>
<text x="197.6" y="127.9">R1016</text>
<text x="216.6" y="126.3">1</text>
<text x="216.6" y="129">2</text>
<text x="218" y="130.6">1000pF_50V</text>
<text x="218.6" y="129">C1049</text>
<text x="42.9" y="136.7">SLP_S3#_3R</text>
<text x="76.1" y="134.3">R1019</text>
<text x="75" y="138.3">10K_1%</text>
<text x="87.6" y="140.2">1</text>
<text x="87.6" y="143">2</text>
<text x="89.7" y="142.8">0.1uF_16V</text>
<text x="91" y="140.3">C1016</text>
<text x="114.8" y="138.5">C44</text>
<text x="116.9" y="141.1">1</text>
<text x="119.1" y="141.1">2</text>
<text x="119.4" y="138.7">0.1uF_16V</text>
</g>
<text font-size="1.4" fill="#f00" x="187.4" y="119.9">1000pF_50V</text>
<g font-size="1.2" fill="#00f">
<text x="28.5" y="71.4">50-,51-</text>
<text x="182.3" y="71.4">5-,7-,8-,11-,13-,30-,39-,40-</text>
<text x="98.4" y="73">8-,10-,12-,13-,20-,23-,24-,26-,27-,40-</text>
<text x="260" y="90.1">40-,51-</text>
<text x="54.2" y="107.9">VGAP_AGND</text>
<text x="59.2" y="116">49-</text>
<text x="228.8" y="117.5">49-</text>
<text x="118.5" y="126.9">14-</text>
<text x="192.4" y="137.5">VGAP_AGND</text>
<text x="214.2" y="135.9">VGAP_AGND</text>
</g>
<g font-size="1.2" fill="#f00">
<text x="56.8" y="82.8">1</text>
<text x="56.9" y="89.1">2</text>
<text x="102.1" y="87.6">P_VDDC_BST</text>
<text x="118.4" y="87.8">1</text>
<text x="124" y="87.8">2</text>
<text x="58.4" y="92">1</text>
<text x="89.4" y="95.8">2</text>
<text x="98.1" y="91" transform="rotate(-90 98.1 91)">1</text>
<text x="102.7" y="91" transform="rotate(-90 102.7 91)">20</text>
<text x="103.3" y="95.3" transform="rotate(-90 103.3 95.3)">VBST</text>
<text x="109.5" y="95.8">19</text>
<text x="114.8" y="95.7">P_VDDC_DH</text>
<text x="50.1" y="100.3">1</text>
<text x="55.6" y="100.3">2</text>
<text x="58.4" y="97.6">2</text>
<text x="89.4" y="97.3">3</text>
<text x="89.4" y="98.9">4</text>
<text x="89.4" y="100.4">5</text>
<text x="91.2" y="99.5">VLDOFB</text>
<text x="91.2" y="98">VLDO</text>
<text x="91.2" y="101.1">GND</text>
<text x="91.2" y="96.4">NC</text>
<text x="98.7" y="96.5" transform="rotate(-90 98.7 96.5)">VLDOIN</text>
<text x="105" y="101.1">PGND</text>
<text x="105" y="96.4">DRVH</text>
<text x="105.1" y="99.5">DRVL</text>
<text x="106.9" y="98">LL</text>
<text x="109.5" y="98.9">17</text>
<text x="109.5" y="97.3">18</text>
<text x="109.5" y="100.4">16</text>
<text x="114.5" y="98.8">P_VDDC_DL</text>
<text x="114.6" y="97.2">P_VDDC_LL</text>
<text x="116.4" y="101.8">1</text>
<text x="122.4" y="101.8">2</text>
<text x="168.7" y="101.3">1</text>
<text x="89.4" y="106.7">9</text>
<text x="89.4" y="105.1">8</text>
<text x="89.4" y="103.6">7</text>
<text x="89.4" y="102.1">6</text>
<text x="91.2" y="107.3">VOSW</text>
<text x="91.2" y="105.7">COMP</text>
<text x="91.2" y="104.2">OD</text>
<text x="91.2" y="102.7">ODOFF</text>
<text x="104" y="105.7">PGOOD</text>
<text x="104.8" y="107.3">ENSW</text>
<text x="105.7" y="104.2">V5IN</text>
<text x="106.7" y="102.7">CS</text>
<text x="109.5" y="102.1">15</text>
<text x="109.5" y="106.7">12</text>
<text x="109.5" y="105.1">13</text>
<text x="109.5" y="103.6">14</text>
<text x="151.8" y="104.9" transform="rotate(-90 151.8 104.9)">G</text>
<text x="156.9" y="103.4" transform="rotate(-90 156.9 103.4)">D</text>
<text x="168.7" y="106.9">2</text>
<text x="204.4" y="106.1">1</text>
<text x="72.4" y="109.1">1</text>
<text x="88.7" y="109.8">21</text>
<text x="91.2" y="110.4">TML-PAD</text>
<text x="98.1" y="113.2" transform="rotate(-90 98.1 113.2)">10</text>
<text x="98.7" y="110.8" transform="rotate(-90 98.7 110.8)">VSWFB</text>
<text x="102.7" y="113.2" transform="rotate(-90 102.7 113.2)">11</text>
<text x="103.3" y="110.8" transform="rotate(-90 103.3 110.8)">ENLDO</text>
<text x="116.4" y="108.1">1</text>
<text x="122.4" y="108.1">2</text>
<text x="156.9" y="108.2" transform="rotate(-90 156.9 108.2)">S</text>
<text x="204.4" y="111.7">2</text>
<text x="72.4" y="114.7">2</text>
<text x="90.5" y="117.4">1</text>
<text x="96" y="117.4">2</text>
<text x="196.7" y="115.3">1</text>
<text x="221" y="117.4">1</text>
<text x="226.5" y="117.4">2</text>
<text x="122.5" y="122.1">P_VDDC_FB</text>
<text x="122.5" y="120.3">+VDD_CORE</text>
<text x="196.7" y="120.8">2</text>
<text x="102.9" y="126.7">1</text>
<text x="108.4" y="126.7">2</text>
<text x="196.7" y="131.7">2</text>
<text x="196.7" y="126.2">1</text>
<text x="75" y="136">1</text>
<text x="80.5" y="136">2</text>
</g>
<g font-size=".8" fill="#f00">
<text x="172" y="81.2">1</text>
<text x="172" y="83.3">2</text>
<text x="127.7" y="89.8">1</text>
<text x="130.4" y="89.8">2</text>
<text x="162.7" y="85.9">1</text>
<text x="162.7" y="88">2</text>
<text x="181.3" y="85.9">1</text>
<text x="181.3" y="88">2</text>
<text x="192.2" y="85.9">1</text>
<text x="192.2" y="88">2</text>
<text x="203.1" y="85.9">1</text>
<text x="203.1" y="88">2</text>
<text x="130.1" y="109.2">1</text>
<text x="130.1" y="111.4">2</text>
<text x="211.7" y="116.4">D</text>
<text x="211.8" y="119.6">S</text>
<text x="214.6" y="117.6">G</text>
</g>
<g font-size=".8" fill="#00f">
<text x="131" y="103.7">7-,8-,10-,11-,12-,13-,30-,34-,38-,40-</text>
<text x="56.1" y="136.2">5-,8-,10-,12-,13-,14-,32-,39-,41-,43-,46-</text>
</g>
</svg>
